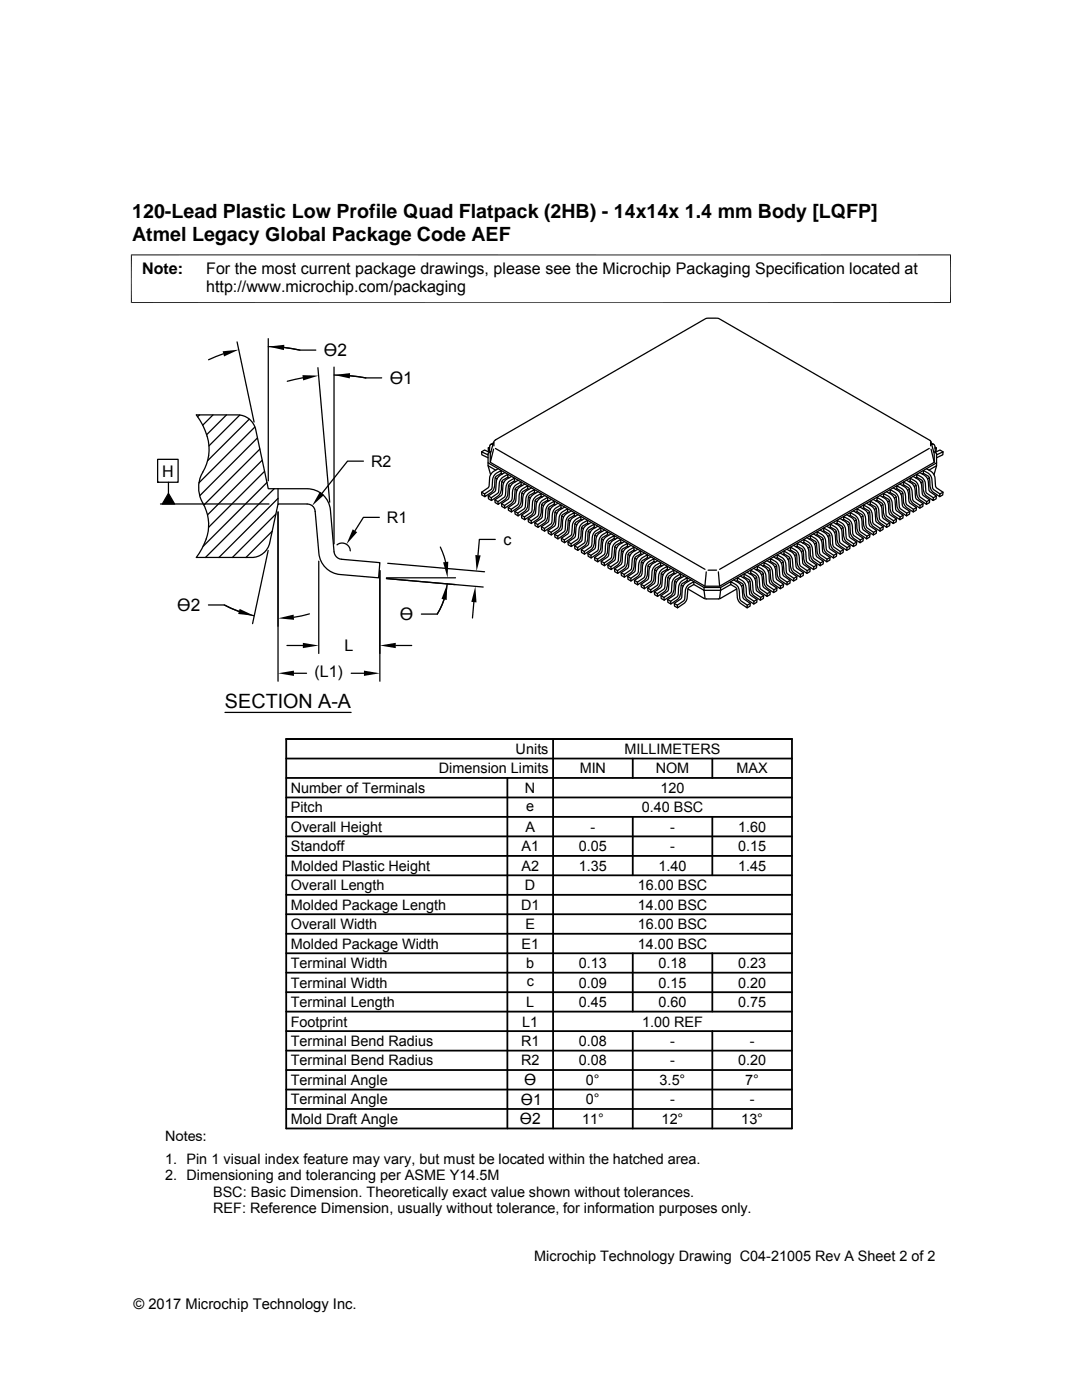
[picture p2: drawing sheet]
<svg xmlns="http://www.w3.org/2000/svg" width="216mm" height="279mm" viewBox="0 0 216 279" stroke-linecap="round" stroke-linejoin="round" font-family="sans-serif">
<g fill="none" stroke="#000" stroke-width=".25">
<path d="M44.6 70.6l-3 1.2M47.3 68.2l3.4 16M53.5 69.2a27.9 27.9 0 0 1 6.3 .7M53.5 67.6v28.3M56.7 69.3l3.1 .6h3.2M60.4 75.4l-3.1 .7M63.4 73.4l2.4 26.8M66.7 73.3v35.2M66.7 74.8l3.1 .2 3.2 .4M69.8 75l3.2 .4M73 75.4h3.2M31.5 91.7h4v4.5h-4z"/>
<path d="M31.5 96.2h.1M33.6 96.2v2.3M33.6 98.5l1.2 2.1h-2.4zM39.2 82.8h8.2a3.7 3.7 0 0 1 3.6 3l2.5 11.7h7.8a4.7 4.7 0 0 1 4.6 4.3l.8 8.3a1.65 1.65 0 0 0 1.4 1.5l7.7 .7-.3 3-7.6-.6a4.7 4.7 0 0 1-4.3-4.3l-.8-8.7a1.59 1.59 0 0 0-1.5-1.1h-5.8l-1.7 7.7a3.7 3.7 0 0 1-3.6 3h-11a9.8 9.8 0 0 0 1.9-9.4l-.2-.8a6.6 6.6 0 0 1 0-7.6 9.7 9.7 0 0 0-1-9.7zM39.8 82.8l-.4 .4M42.5 82.8l-2.1 2.1M45.2 82.8l-4 4M47.9 82.8l-6.2 6.2M49.7 83.7l-8.3 8.3M50.9 85.2l-11.2 11.2M51.4 87.4l-11.5 11.5M51.9 89.6l-11.2 11.2"/>
<path d="M52.3 91.8l-10.9 11M52.8 94.1l-11.2 11.1M53.3 96.3l-12.8 12.7M54.7 97.5l-13.7 13.8M55.5 99.5l-11.8 11.8M55.5 97.5v3.1M72.5 92h-3.2l-5.1 6.5M96.1 98.2l.6 .4M96.1 90.2l.6-.4 .9 .5M97.4 90.8l-1.3-.6v.6l1.3 .6M97.4 92.9l.5 1.8M97.4 92.4v.5l1.5 .9"/>
<path d="M97.4 99l.6 .3M97.7 89.5l-.3-.1 .1 .6 .1 .1M97.7 89.2l-.3 .2M97.9 88.7l-.2 .4-.1 1.2M97.9 88.7h.5M98 90.1l-.6 .4v1.9l43.1 24.8h3.3l43.1-24.8v-1.9l-.6-.4M98.4 88.4l-.5 .3M98.5 89.6l-.7 2.7M98.6 88.3v.7M98.7 87.9l42-24.3 .5-.1h1.8l.5 .1 42.1 24.3 .8 2.7v1.7l-42.8 24.7h-2.9l-42.9-24.7a6.6 6.6 0 0 1 .9-4.4zM98.7 99.8l.7 .3M98.8 94.7l1.2-.8v.6l-.9 .5a2.43 2.43 0 0 0-.4 1.8l-.3 1-1.6 1.3-.1-.5 1.3-.9 .2-.4a3.3 3.3 0 0 1 .6-2.6z"/>
<path d="M98.8 95.4l.4 .2M98.8 89.5l41.9 24.1M99.4 93.5a2.37 2.37 0 0 0-1.7 1.8l-.2 1.9-1.4 1v.6l.7 .3M100.1 94.5l.1 .1M100.1 95.4l1.2-.7v.5l-.9 .6a2.18 2.18 0 0 0-.3 1.7 2.6 2.6 0 0 1-2 2.4l-.1-.6 1.3-.8 .2-.4a3.1 3.1 0 0 1 .6-2.7zM100.1 96.1l.4 .2M100.7 94.3a2.31 2.31 0 0 0-1.7 1.8l-.2 1.9-1.4 1 .1 .5 .6 .4M101.3 96.4l1.4-1v.6l-1.1 .6-.1 .4a3.1 3.1 0 0 1-2.1 3.6v-.5l1.2-.8a2.92 2.92 0 0 0 .3-1.9zM101.3 95.2l.3 .2M101.5 96.9l.3 .2M102.1 95.1a2.29 2.29 0 0 0-1.7 1.8l-.2 1.8-1.5 1.1 .1 .5 .6 .3M102.6 97.2l1.4-1v.6l-1 .5-.2 .4a3.1 3.1 0 0 1-2.1 3.7v-.5l1.2-.9a2.59 2.59 0 0 0 .4-1.8z"/>
<path d="M102.7 96l.2 .1M102.8 97.6l.4 .3M103.4 95.8a2.61 2.61 0 0 0-1.8 3.2l-.3 .7-1.2 .8v.6l.6 .3M103.9 97.9l1.4-1v.6l-1 .6-.2 .4a3.1 3.1 0 0 1-2.1 3.7v-.6l1.3-.8a2.87 2.87 0 0 0 .3-1.8zM104 96.8l.2 .1M104.1 98.4l.4 .2M104.7 96.6a2.57 2.57 0 0 0-1.8 3.1l-.2 .7-1.3 .9 .1 .5 .5 .4M105.3 97.5l.2 .2M105.4 98.5l1.2-.8v.6l-.9 .5-.3 .5a3.1 3.1 0 0 1-2 3.7l-.1-.6 1.3-.8 .2-.5a3.2 3.2 0 0 1 .6-2.6zM105.5 99.2l.3 .2M106 97.4a2.62 2.62 0 0 0-1.7 3.1l-.3 .7-1.3 .9 .1 .5 .6 .4M106.6 98.3l.3 .1"/>
<path d="M106.7 99.3l1.3-.8v.6l-1 .5a2.23 2.23 0 0 0-.3 1.7l-.3 1.1-1.7 1.3-.1-.5 1.4-.9 .2-.4a3.1 3.1 0 0 1 .5-2.6zM106.8 99.9l.3 .3M107.4 98.1a2.37 2.37 0 0 0-1.7 1.8l-.2 1.9-1.4 1v.6l.6 .3M108 99.1l.2 .1M108.7 98.9a2.29 2.29 0 0 0-1.7 1.8l-.2 1.9-1.4 1v.5l.6 .4M109.3 99.8l.2 .1M110 99.7a2.29 2.29 0 0 0-1.7 1.8l-.2 1.8-1.4 1.1 .1 .5 .6 .3M174.2 99.7a2.29 2.29 0 0 1 1.8 1.8l.1 1.8 1.5 1.1-.1 .5-.6 .3M175 99.8l-.2 .1M175 99.3a2.31 2.31 0 0 1 1.7 1.7l.2 1.9 1.4 1-.1 .6a2.99 2.99 0 0 1-2-3.5l-.3-.6-.9-.6zM175.6 98.9a2.57 2.57 0 0 1 1.7 3.1l.3 .7 1.3 .9-.1 .5-.6 .4M176.3 99.1l-.2 .1"/>
<path d="M176.3 98.5a2.29 2.29 0 0 1 1.7 1.8l.1 1.7 .2 .3 1.3 .9v.5l-1.3-.8a2.74 2.74 0 0 1-.7-2.6l-.4-.7-.9-.5zM176.9 98.1a2.37 2.37 0 0 1 1.7 1.8l.2 1.9 1.4 1v.6l-.6 .3M177.5 99.9l-.4 .3M177.6 98.3l-.2 .1M177.6 97.7a2.29 2.29 0 0 1 1.7 1.8l.2 1.7 .2 .4 1.2 .8v.6a3.1 3.1 0 0 1-2.1-3.7l-.1-.4-1.1-.6zM178.2 97.4a2.22 2.22 0 0 1 1.7 1.7l.2 1.9 1.4 1.1v.5l-.6 .4M178.8 99.2l-.3 .2M178.9 97.5l-.2 .2M178.9 96.9a2.61 2.61 0 0 1 1.8 3.2l.3 .7 1.3 .8-.1 .6a3.1 3.1 0 0 1-2-3.7l-.3-.4-1-.6zM179.6 96.6a2.63 2.63 0 0 1 1.7 3.1l.3 .7 1.3 .9-.1 .5-.6 .4M180.1 98.4l-.3 .2M180.3 96.8l-.3 .1"/>
<path d="M180.3 96.2a2.29 2.29 0 0 1 1.7 1.8l.2 1.8 1.4 1.1-.1 .5a3.1 3.1 0 0 1-2-3.7l-.3-.4-.9-.5zM180.9 95.8a2.63 2.63 0 0 1 1.7 3.2l.3 .7 1.3 .8-.1 .6-.6 .3M181.5 97.6l-.4 .3M181.6 95.4a2.63 2.63 0 0 1 1.8 3.1l.3 .8 1.2 .8v.5a3.1 3.1 0 0 1-2.1-3.6l-.2-.4-1-.6zM181.6 96l-.2 .1M182.2 95.1a2.22 2.22 0 0 1 1.7 1.8l.2 1.8 1.4 1.1v.5l-.6 .3M182.8 96.9l-.4 .2M182.9 95.2l-.2 .2M182.9 94.7a2.29 2.29 0 0 1 1.7 1.7l.2 1.9 1.4 1v.6l-1.3-.9a2.82 2.82 0 0 1-.7-2.6l-.3-.6-1-.6zM183.5 94.3a2.29 2.29 0 0 1 1.7 1.8l.2 1.9 1.4 1v.5l-.6 .4M184.1 96.1l-.4 .2M184.2 94.5l-.2 .1"/>
<path d="M184.3 93.9a2.22 2.22 0 0 1 1.6 1.8l.3 1.9 1.4 1-.1 .5-1.2-.8a2.65 2.65 0 0 1-.8-2.5l-.3-.8-.9-.5zM184.8 93.5a2.37 2.37 0 0 1 1.8 1.8l.2 1.9 1.4 1-.1 .6-.6 .3M185.4 89.5l-41.8 24.1M185.4 95.4l-.3 .2M185.5 99.8l-.6 .3M185.7 88.1v.9M185.8 89.6l.6 2.7M185.8 88.4l.5 .3M185.9 88.7h.5l.1 .2 .1 1.4M186.6 89.2l.2 .2M186.6 89.5l.2-.1v.6l-.2 .1M186.8 99l-.6 .3"/>
<path d="M186.9 92.4v.5l-1.5 .9M186.9 92.9l-.5 1.8M186.9 90.8l1.3-.6-.1 .6-1.2 .6M188.2 90.2l-.6-.4-1 .5M188.2 98.2l-.6 .4M32 100.6h21.7M53.5 109.9l-3.1 14.6M54.3 106l-5.2 5.3M55.1 102.6l-8.7 8.7M55.5 102.2v33.8M63.6 112v18.4M67.2 108.7a1.63 1.63 0 0 1 1.7-.2 1.63 1.63 0 0 1 1 1.4"/>
<path d="M75.7 103.3h-3.2l-1.7 2.6M75.8 113.9v22.1M77.1 115.5l19.3 1.7M77.1 115.3h13.8M77.4 112.4l19.3 1.7M87.9 109.2l1 3M88.6 119.6l-1.3 2.9M89.2 116.5a13.5 13.5 0 0 1-2 6.1h-3.1M98.8 107.7h-3.1l-.3 3.1M100.1 100.5l.6 .4M101.4 101.3l.6 .3M102.7 102.1l.6 .3"/>
<path d="M104.1 102.8l.5 .4M105.4 103.6l.6 .3M106.7 104.4l.6 .3M107.9 100.2l1.4-.9v.5l-.9 .6a2.22 2.22 0 0 0-.4 1.7 2.59 2.59 0 0 1-2 2.4v-.6l1.2-.8a2.86 2.86 0 0 0 .4-1.9zM108 105.1l.6 .4M108.1 100.7l.4 .2M109.3 105.9l.7 .3M109.4 100.8l1.2-.8v.6l-.9 .5a2.43 2.43 0 0 0-.4 1.8l-.3 1.1-1.6 1.2-.1-.5 1.3-.9 .2-.4a3.3 3.3 0 0 1 .6-2.6zM109.4 101.5l.4 .2M110.5 101.7l1.5-.9v.5l-1 .6-.3 .4a3.1 3.1 0 0 1-2 3.7l-.1-.5 1.3-.9a2.54 2.54 0 0 0 .3-1.8zM110.6 100.6l.2 .1M110.7 106.7l.6 .3"/>
<path d="M110.7 102.2l.4 .2M111.3 100.4a2.31 2.31 0 0 0-1.7 1.8l-.1 1.9-1.5 1 .1 .6 .6 .3M112 101.3l.2 .2M112 107.4l.6 .4M112 102.3l1.3-.8v.6l-1.1 .6-.1 .4a3.1 3.1 0 0 1-2.1 3.7v-.6l1.2-.8 .2-.4a3.4 3.4 0 0 1 .6-2.7zM112.1 103l.3 .2M112.7 101.2a2.61 2.61 0 0 0-1.8 3.1l-.3 .7-1.3 .9 .1 .5 .6 .4M113.3 102.1l.2 .2M113.3 108.2l.6 .3M113.4 103.1l1.2-.8v.6l-1 .5-.2 .5a3.1 3.1 0 0 1-2.1 3.6v-.5l1.3-.9 .2-.4a3.2 3.2 0 0 1 .6-2.6zM113.4 103.8l.4 .2M114 102a2.65 2.65 0 0 0-1.8 3.1l-.3 .7-1.2 .9v.5l.6 .3"/>
<path d="M114.6 102.9l.2 .1M114.7 108.9l.6 .4M114.7 103.8l1.2-.7v.6l-1 .6-.2 .3a3.1 3.1 0 0 1-2.1 3.7v-.5l1.3-.9 .2-.4a3.1 3.1 0 0 1 .6-2.7zM114.7 104.5l.4 .3M115.3 102.7a2.22 2.22 0 0 0-1.7 1.8l-.2 1.9-1.4 1 .1 .5 .5 .4M115.9 103.7l.2 .1M116 109.7l.6 .4M116 104.6l1.2-.8v.6l-.9 .6a2.59 2.59 0 0 0-.4 1.8l-.3 1-1.6 1.3-.1-.6 1.3-.8 .2-.4a3.3 3.3 0 0 1 .6-2.7zM116.1 105.3l.3 .2M116.6 103.5a2.37 2.37 0 0 0-1.7 1.8l-.2 1.8-1.4 1.1 .1 .5 .6 .4M117.2 104.4l.3 .1M117.3 110.5l.6 .3"/>
<path d="M117.3 105.4l1.3-.8v.6l-1 .5a2.27 2.27 0 0 0-.3 1.7l-.3 1.1-1.7 1.3v-.5l1.3-.9 .2-.4a3.1 3.1 0 0 1 .5-2.6zM117.4 106.1l.4 .2M118 104.3a2.29 2.29 0 0 0-1.7 1.7l-.2 1.9-1.4 1v.6l.6 .3M118.5 106.3l1.4-.9v.5l-.9 .6a2.22 2.22 0 0 0-.4 1.7 2.59 2.59 0 0 1-2 2.4v-.5l1.2-.9a2.74 2.74 0 0 0 .4-1.8zM118.6 105.2l.2 .1M118.6 111.3l.6 .3M118.7 106.8l.4 .2M119.3 105a2.22 2.22 0 0 0-1.7 1.8l-.2 1.9-1.4 1v.6l.6 .3M119.9 105.9l.2 .2M120 112l.6 .4M120 106.9l1.2-.8v.6l-.9 .6-.3 .4a3.1 3.1 0 0 1-2 3.7l-.1-.6 1.3-.8 .2-.4a3.4 3.4 0 0 1 .6-2.7zM120 107.6l.4 .2"/>
<path d="M120.6 105.8a2.63 2.63 0 0 0-1.7 3.1l-.3 .7-1.3 .9 .1 .5 .6 .4M121.1 107.9l1.5-1v.6l-1 .5-.3 .4a3.1 3.1 0 0 1-2 3.7l-.1-.5 1.3-.9a2.7 2.7 0 0 0 .3-1.8zM121.2 106.7l.3 .1M121.3 112.8l.6 .3M121.3 108.4l.4 .2M121.9 106.6a2.63 2.63 0 0 0-1.7 3.1l-.3 .7-1.3 .9 .1 .5 .6 .3M122.6 107.5l.2 .1M122.6 113.5l.6 .4M122.6 108.4l1.3-.7v.5l-1.1 .7-.1 .3a3.1 3.1 0 0 1-2.1 3.7v-.5l1.2-.9 .2-.4a3.2 3.2 0 0 1 .6-2.7zM122.7 109.1l.3 .2M123.3 107.3a2.22 2.22 0 0 0-1.7 1.8l-.2 1.9-1.4 1v.5l.6 .4M123.9 108.2l.2 .2"/>
<path d="M123.9 114.3l.6 .3M124 109.2l1.2-.8v.6l-1 .5-.2 .5a3.1 3.1 0 0 1-2.1 3.7v-.6l1.3-.9 .2-.3a3.3 3.3 0 0 1 .6-2.7zM124 109.9l.4 .2M124.6 108.1a2.29 2.29 0 0 0-1.7 1.8l-.2 1.8-1.4 1.1v.5l.6 .4M125.2 109l.2 .1M125.3 115.1l.6 .3M125.3 110l1.2-.8v.6l-.9 .5a2.22 2.22 0 0 0-.4 1.7 2.6 2.6 0 0 1-1.9 2.4l-.1-.5 1.3-.9 .2-.4a3.1 3.1 0 0 1 .6-2.6zM125.3 110.7l.4 .2M125.9 108.8a2.57 2.57 0 0 0-1.7 3.1l-.3 .8-1.3 .8 .1 .6 .6 .3M126.5 109.8l.2 .1M126.6 115.8l.6 .4M126.6 110.7l1.2-.7v.5l-.9 .6a2.59 2.59 0 0 0-.4 1.8l-.3 1-1.6 1.3-.1-.6 1.3-.8 .2-.4a3.3 3.3 0 0 1 .6-2.7z"/>
<path d="M126.7 111.4l.3 .2M127.3 109.6a2.29 2.29 0 0 0-1.8 1.8l-.2 1.9-1.4 1 .1 .6 .6 .3M127.8 111.7l1.4-1v.6l-1 .5a2.3 2.3 0 0 0-.3 1.8l-.3 1.1-1.7 1.3v-.6l1.2-.8a2.37 2.37 0 0 0 .3-1.8zM127.8 110.5l.3 .2M127.9 116.6l.6 .3M128 112.2l.4 .2M128.6 110.4a2.29 2.29 0 0 0-1.7 1.8l-.2 1.8-1.4 1.1v.5l.6 .4M129.1 112.5l1.4-1v.6l-1 .6-.2 .3a3.1 3.1 0 0 1-2.1 3.7v-.5l1.2-.9a2.92 2.92 0 0 0 .4-1.8zM129.2 111.3l.2 .1M129.2 117.4l.6 .3M129.3 112.9l.4 .3M129.9 111.1a2.56 2.56 0 0 0-1.8 3.1l-.3 .8-1.2 .8v.6l.6 .3"/>
<path d="M130.5 112.1l.2 .1M130.6 118.1l.6 .4M130.6 113l1.2-.8v.6l-.9 .6-.3 .4a3.1 3.1 0 0 1-2 3.7l-.1-.6 1.3-.8 .2-.4a3.2 3.2 0 0 1 .6-2.7zM130.6 113.7l.4 .2M131.2 111.9a2.68 2.68 0 0 0-1.8 3.2l-.2 .6-1.3 .9 .1 .5 .6 .4M131.7 114l1.5-1v.6l-1 .5-.3 .5a3.1 3.1 0 0 1-2 3.7l-.1-.6 1.3-.8a2.62 2.62 0 0 0 .3-1.8zM131.8 112.8l.3 .2M131.9 118.9l.6 .3M132 114.5l.3 .2M132.5 112.7a2.57 2.57 0 0 0-1.7 3l-.3 .8-1.3 .9 .1 .5 .6 .4M133.2 113.6l.2 .1M133.2 119.7l.6 .3"/>
<path d="M133.2 114.6l1.3-.8v.6l-1 .5a2.28 2.28 0 0 0-.3 1.8l-.3 1.1-1.7 1.2v-.5l1.2-.9 .3-.4a3.3 3.3 0 0 1 .5-2.6zM133.3 115.3l.3 .2M133.9 113.4a2.29 2.29 0 0 0-1.7 1.8l-.2 1.9-1.4 1v.6l.6 .3M134.5 114.4l.2 .1M134.6 115.3l1.2-.7v.5l-.9 .6a2.43 2.43 0 0 0-.4 1.7l-.3 1.1-1.7 1.3v-.6l1.3-.9 .2-.3a3.3 3.3 0 0 1 .6-2.7zM134.6 116l.4 .2M135.2 114.2a2.31 2.31 0 0 0-1.7 1.8l-.2 1.9-1.4 1v.5l.6 .4M135.7 116.3l1.4-1v.6l-.9 .5a2.22 2.22 0 0 0-.4 1.8 2.59 2.59 0 0 1-1.9 2.3l-.1-.5 1.3-.9a2.59 2.59 0 0 0 .3-1.7zM135.8 115.1l.2 .2M135.9 116.8l.4 .2M136.5 115a2.22 2.22 0 0 0-1.7 1.8l-.2 1.8-1.4 1.1 .1 .5 .6 .3M137.1 115.9l.3 .1"/>
<path d="M137.2 116.8l1.3-.7v.5l-1 .6-.3 .4a3.1 3.1 0 0 1-2 3.7l-.1-.5 1.3-.9 .2-.4a3.4 3.4 0 0 1 .6-2.7zM137.3 117.5l3.2 1.9 .4 .1h2.7l3.4-2M137.9 115.7a2.29 2.29 0 0 0-1.8 1.8l-.1 1.9-1.5 1 .1 .6 .6 .3M138.5 116.6l2 1.2M140.5 117.8l.2 1.6M140.5 117.2v.6M140.9 114.1l-.2 2.9M141.3 113.8h1.7M143.3 114.1l.3 2.9M143.8 117.2l-.2 2.2M145.8 116.1a2.58 2.58 0 0 1 1.8 3.1l.3 .7 1.2 .9v.5a3.1 3.1 0 0 1-2.1-3.7l-.1-.3-1.1-.7zM145.8 116.6l-2 1.2h-3.3"/>
<path d="M146.4 115.7a2.22 2.22 0 0 1 1.7 1.8l.2 1.9 1.4 1v.6l-.6 .3M147.1 115.9l-.2 .1M147.1 115.3a2.7 2.7 0 0 1 1.8 3.2l.3 .6 1.3 .9-.1 .5a3 3 0 0 1-2-3.4l-.3-.7-1-.5zM147.7 115a2.31 2.31 0 0 1 1.7 1.8l.2 1.8 1.4 1.1v.5l-.6 .3M148.3 116.8l-.3 .2M148.5 115.1l-.3 .2M148.5 114.6a2.22 2.22 0 0 1 1.7 1.7l.2 1.9 1.4 1-.1 .6-1.2-.9a2.65 2.65 0 0 1-.8-2.5l-.3-.7-.9-.6zM149.1 114.2a2.31 2.31 0 0 1 1.7 1.8l.2 1.9 1.4 1-.1 .5-.6 .4M149.6 116l-.3 .2M149.8 114.4l-.2 .1M149.8 113.8a2.31 2.31 0 0 1 1.7 1.8l.2 1.8 1.4 1.1v.5a2.99 2.99 0 0 1-2.1-3.4l-.3-.7-.9-.5zM150.4 113.4a2.29 2.29 0 0 1 1.7 1.8l.2 1.9 1.4 1-.1 .6-.5 .3"/>
<path d="M151 115.3l-.4 .2M151 119.7l-.5 .3M151.1 113.6l-.2 .1M151.1 113a2.37 2.37 0 0 1 1.7 1.8l.2 1.7 .1 .3 1.3 .9v.6a3.1 3.1 0 0 1-2.1-3.7l-.2-.5-1-.5zM151.7 112.7a2.61 2.61 0 0 1 1.8 3.1l.3 .7 1.2 .9v.5l-.6 .4M152.3 114.5l-.4 .2M152.4 118.9l-.6 .3M152.4 112.8l-.2 .2M152.4 112.2a2.29 2.29 0 0 1 1.7 1.8l.2 1.8 .2 .3 1.2 .8v.6a3.1 3.1 0 0 1-2.1-3.7l-.2-.4-1-.6zM153 111.9a2.61 2.61 0 0 1 1.8 3.1l.3 .7 1.3 .9-.1 .5-.6 .4M153.6 113.7l-.3 .2M153.7 118.1l-.6 .4"/>
<path d="M153.8 111.5a2.29 2.29 0 0 1 1.7 1.8l.2 1.8 1.4 1.1-.1 .5a3.1 3.1 0 0 1-2-3.7l-.3-.4-.9-.5zM153.8 112.1l-.3 .1M154.4 111.1a2.62 2.62 0 0 1 1.7 3.2l.3 .7 1.3 .8-.1 .6-.6 .3M155 112.9l-.4 .3M155 117.4l-.6 .3M155.1 111.3l-.2 .1M155.1 110.7a2.68 2.68 0 0 1 1.8 3.2l.3 .7 1.2 .8-.1 .6a3.1 3.1 0 0 1-2-3.7l-.3-.5-.9-.5zM155.7 110.4a2.29 2.29 0 0 1 1.7 1.8l.2 1.8 1.4 1.1v.5l-.7 .4M156.3 112.2l-.4 .2M156.4 116.6l-.7 .3M156.4 110a2.22 2.22 0 0 1 1.7 1.7l.2 1.9 1.4 1v.6l-1.3-.9a2.76 2.76 0 0 1-.7-2.5l-.3-.7-1-.6zM156.4 110.5l-.2 .2"/>
<path d="M157 109.6a2.22 2.22 0 0 1 1.7 1.8l.2 1.9 1.4 1v.6l-.6 .3M157.6 111.4l-.4 .2M157.7 115.8l-.6 .4M157.7 109.8l-.2 .1M157.7 109.2a2.63 2.63 0 0 1 1.8 3.1l.3 .7 1.3 .9-.1 .5-1.3-.8a2.81 2.81 0 0 1-.7-2.6l-.3-.7-1-.5zM158.3 108.8a2.39 2.39 0 0 1 1.7 1.8l.2 1.9 1.4 1v.6l-.6 .3M158.9 110.7l-.3 .2M159 115.1l-.6 .3M159.1 108.4a2.29 2.29 0 0 1 1.7 1.8l.1 1.8 .2 .3 1.3 .8-.1 .6-1.2-.9a2.65 2.65 0 0 1-.8-2.5l-.3-.8-.9-.5zM159.1 109l-.3 .1M159.7 108.1a2.63 2.63 0 0 1 1.7 3.1l.3 .7 1.3 .9-.1 .5-.6 .4M160.3 109.9l-.4 .2"/>
<path d="M160.3 114.3l-.6 .3M160.4 107.7a2.39 2.39 0 0 1 1.7 1.7l.2 1.9 1.4 1.1v.5l-1.3-.9a2.61 2.61 0 0 1-.7-2.5l-.4-.7-.9-.6zM160.4 108.2l-.2 .2M161 107.3a2.22 2.22 0 0 1 1.7 1.8l.2 1.9 1.4 1v.5l-.6 .4M161.6 109.1l-.4 .2M161.6 113.5l-.5 .4M161.7 106.9a2.29 2.29 0 0 1 1.7 1.8l.2 1.7 .1 .3 1.3 .9v.5a3.1 3.1 0 0 1-2.1-3.7l-.2-.4-1-.5zM161.7 107.5l-.2 .1M162.3 106.6a2.66 2.66 0 0 1 1.8 3.1l.3 .7 1.2 .9v.5l-.6 .3M162.9 108.4l-.4 .2M163 112.8l-.6 .3M163 106.1a2.22 2.22 0 0 1 1.7 1.8l.3 1.9 1.3 1v.6a3.1 3.1 0 0 1-2-3.7l-.3-.4-1-.6z"/>
<path d="M163 106.7l-.2 .1M163.6 105.8a2.29 2.29 0 0 1 1.8 1.8l.1 1.9 1.5 1-.1 .5-.6 .4M164.2 107.6l-.3 .2M164.3 112l-.6 .4M164.4 105.4a2.61 2.61 0 0 1 1.7 3.1l.3 .7 1.3 .9-.1 .5a2.99 2.99 0 0 1-2-3.5l-.3-.6-.9-.6zM164.4 105.9l-.3 .2M165 105a2.22 2.22 0 0 1 1.7 1.8l.2 1.9 1.4 1-.1 .6-.6 .3M165.6 106.8l-.4 .2M165.6 111.3l-.6 .3M165.7 104.6a2.29 2.29 0 0 1 1.7 1.8l.2 1.9 1.4 1v.5l-1.3-.8a2.75 2.75 0 0 1-.8-2.6l-.3-.7-.9-.5zM165.7 105.2l-.2 .1M166.3 104.3a2.29 2.29 0 0 1 1.7 1.7l.2 1.9 1.4 1v.6l-.6 .3"/>
<path d="M166.9 106.1l-.4 .2M167 110.5l-.7 .3M167 103.8a2.22 2.22 0 0 1 1.7 1.8l.2 1.9 1.4 1v.6l-1.3-.9a2.76 2.76 0 0 1-.7-2.6l-.3-.6-1-.6zM167 104.4l-.2 .1M167.6 103.5a2.29 2.29 0 0 1 1.7 1.8l.2 1.8 1.4 1.1v.5l-.6 .4M168.2 105.3l-.3 .2M168.3 109.7l-.6 .4M168.3 103.1a2.58 2.58 0 0 1 1.8 3.1l.3 .7 1.3 .9-.1 .5a3.1 3.1 0 0 1-2-3.7l-.3-.4-1-.5zM168.3 103.7l-.2 .1M169 102.7a2.57 2.57 0 0 1 1.7 3.1l.3 .8 1.3 .8-.1 .5-.6 .4M169.5 104.5l-.3 .3M169.6 108.9l-.6 .4"/>
<path d="M169.7 102.3a2.37 2.37 0 0 1 1.7 1.8l.1 1.7 .2 .4 1.3 .8-.1 .5-1.2-.8a2.57 2.57 0 0 1-.8-2.5l-.3-.8-.9-.5zM169.7 102.9l-.3 .1M170.3 102a2.62 2.62 0 0 1 1.7 3.1l.3 .7 1.3 .9-.1 .5-.6 .3M170.9 103.8l-.4 .2M170.9 108.2l-.6 .3M171 102.1l-.2 .2M171 101.5a2.57 2.57 0 0 1 1.8 3.1l.3 .8 1.2 .8v.6a3.1 3.1 0 0 1-2.1-3.7l-.2-.4-1-.6zM171.6 101.2a2.57 2.57 0 0 1 1.8 3.1l.3 .7 1.2 .9v.5l-.6 .4M172.2 103l-.4 .2M172.3 107.4l-.6 .4M172.3 100.8a2.65 2.65 0 0 1 1.8 3.1l.3 .7 1.2 .9v.5l-1.3-.8a2.72 2.72 0 0 1-.7-2.6l-.3-.7-1-.6zM172.3 101.3l-.2 .2"/>
<path d="M172.9 100.4a2.29 2.29 0 0 1 1.7 1.8l.2 1.9 1.4 1v.6l-.6 .3M173.5 102.2l-.4 .2M173.6 106.7l-.6 .3M173.7 100.6l-.3 .1M173.7 100a2.22 2.22 0 0 1 1.6 1.8l.3 1.9 1.4 1-.1 .5-1.2-.8a2.65 2.65 0 0 1-.8-2.5l-.3-.8-.9-.5zM174.8 101.5l-.3 .2M174.9 105.9l-.6 .3M176.2 100.7l-.4 .2M176.2 105.1l-.6 .4M177.6 104.4l-.6 .3M178.9 103.6l-.6 .3M180.2 102.8l-.6 .4"/>
<path d="M181.5 102.1l-.6 .3M182.9 101.3l-.6 .3M184.2 100.5l-.6 .4M41.6 120.7h3.2l2.9 1.3M44.8 120.7l3.5 1.5 2.4 .7M57.3 128.8h3.1M58.7 134.4h2.5M61.7 122.5l-3.1 .7M70.1 134.4h2.5M79 128.8h3.1M94.6 120.2l-.3 3.1M134.5 120.4l.6 .4"/>
<path d="M149.7 120.4l-.6 .4M44.9 142.2h25.2"/>
</g>
<path d="M26.1 50.9h163.7M26.2 50.8v9.7M189.7 50.8v9.7M26.1 60.4h163.7" fill="none" stroke="#000" stroke-width=".2"/>
<g fill="none" stroke="#000" stroke-width=".36">
<path d="M57.1 159.2h100.9M57.1 155.3h100.9M57.1 151.4h100.9M57.1 147.5h100.9v77.7h-100.9zM101.2 155.3v69.9M110.4 147.5v77.7M126.3 151.4v3.9M142.1 151.4v3.9M57.1 166.9h100.9M57.1 163h100.9M57.1 178.6h100.9M57.1 174.7h100.9"/>
<path d="M57.1 170.8h100.9M126.3 163v11.7M142.1 163v11.7M57.1 194.1h100.9M57.1 186.4h100.9M57.1 182.5h100.9M57.1 190.2h100.9M57.1 198h100.9M126.3 190.2v11.7M142.1 190.2v11.7M57.1 201.9h100.9M57.1 205.8h100.9"/>
<path d="M57.1 217.4h100.9M57.1 213.6h100.9M57.1 209.7h100.9M126.3 205.8v19.4M142.1 205.8v19.4M57.1 221.3h100.9"/>
</g>
<g fill="#000">
<path d="M44.4 70.1l3.2-.3-2.9 1.3zM53.5 69.2l3.2-.4v1.1zM60.3 74.9l3.3 .1-3.1 .9zM66.7 74.8l3.2-.3-.1 1zM63.8 98.1l.9 .7-2.4 2.1zM33.6 98.5l1.2 2.1h-2.4zM70.4 105.6l.9 .6-2.2 2.4zM89.2 116.5l-.1 3.2-1-.2zM88.4 112.2l1.1-.1-.2 3.2zM94.8 110.8h1.1l-.8 3.2zM47.8 121.5l2.9 1.4-3.2-.4zM55.5 134.4l3.2-.6v1.1z"/>
<path d="M55.5 123.4l3.1-.7 .1 1zM60.4 128.3l3.2 .5-3.2 .5zM72.6 133.8l3.2 .6-3.2 .5zM75.8 128.8l3.2-.5v1zM94.8 117l.3 3.2-1.1-.1z"/>
</g>
<g font-size="3.9">
<text x="26.4" y="43.5">120-Lead Plastic Low Profile Quad Flatpack (2HB) - 14x14x 1.4 mm Body [LQFP]</text>
<text x="26.4" y="48">Atmel Legacy Global Package Code AEF</text>
<text x="44.9" y="141.3">SECTION A-A</text>
</g>
<g font-size="3.5">
<text x="64.6" y="71.1">ϴ2</text>
<text x="77.8" y="76.6">ϴ1</text>
<text x="35.4" y="121.9">ϴ2</text>
<text x="79.8" y="123.8">ϴ</text>
</g>
<g font-size="3.2">
<text x="28.4" y="54.6">Note:</text>
<text x="41.1" y="54.6">For the most current package drawings, please see the Microchip Packaging Specification located at</text>
<text x="41.1" y="58.3">http://www.microchip.com/packaging</text>
<text x="32.3" y="95.1">H</text>
<text x="74" y="93.2">R2</text>
<text x="77.2" y="104.4">R1</text>
<text x="100.5" y="108.8">c</text>
<text x="68.7" y="130">L</text>
<text x="62.8" y="135.2">(L1)</text>
</g>
<g font-size="3.1">
<text x="103.9" y="220.5">ϴ1</text>
<text x="104.6" y="216.6">ϴ</text>
<text x="103.7" y="224.4">ϴ2</text>
</g>
<g font-size="2.9">
<text x="87.6" y="154.3">Dimension Limits</text>
<text x="102.9" y="150.5">Units</text>
<text x="115.7" y="154.3">MIN</text>
<text x="124.6" y="150.5">MILLIMETERS</text>
<text x="130.8" y="154.3">NOM</text>
<text x="147" y="154.3">MAX</text>
<text x="58" y="158.2">Number of Terminals</text>
<text x="104.8" y="158.2">N</text>
<text x="105" y="161.8">e</text>
<text x="131.8" y="158.2">120</text>
<text x="58" y="166">Overall Height</text>
<text x="58" y="162.1">Pitch</text>
<text x="104.8" y="166">A</text>
<text x="117.8" y="166">-</text>
<text x="128" y="162.1">0.40 BSC</text>
<text x="133.7" y="166">-</text>
<text x="147.3" y="166">1.60</text>
<text x="58" y="173.8">Molded Plastic Height</text>
<text x="58" y="169.9">Standoff</text>
<text x="104.1" y="169.9">A1</text>
<text x="104.1" y="173.8">A2</text>
<text x="115.5" y="169.9">0.05</text>
<text x="115.5" y="173.8">1.35</text>
<text x="131.4" y="173.8">1.40</text>
<text x="133.7" y="169.9">-</text>
<text x="147.3" y="169.9">0.15</text>
<text x="147.3" y="173.8">1.45</text>
<text x="58" y="177.7">Overall Length</text>
<text x="104.8" y="177.7">D</text>
<text x="127.3" y="177.7">16.00 BSC</text>
<text x="58" y="181.5">Molded Package Length</text>
<text x="58" y="185.4">Overall Width</text>
<text x="104" y="181.5">D1</text>
<text x="104.8" y="185.4">E</text>
<text x="127.3" y="181.5">14.00 BSC</text>
<text x="127.3" y="185.4">16.00 BSC</text>
<text x="58" y="189.3">Molded Package Width</text>
<text x="104" y="189.3">E1</text>
<text x="127.3" y="189.3">14.00 BSC</text>
<text x="58" y="193.2">Terminal Width</text>
<text x="58" y="197.1">Terminal Width</text>
<text x="105" y="193.2">b</text>
<text x="105.1" y="196.8">c</text>
<text x="115.5" y="193.2">0.13</text>
<text x="115.5" y="197.1">0.09</text>
<text x="131.4" y="193.2">0.18</text>
<text x="131.4" y="197.1">0.15</text>
<text x="147.3" y="193.2">0.23</text>
<text x="147.3" y="197.1">0.20</text>
<text x="58" y="201">Terminal Length</text>
<text x="105" y="201">L</text>
<text x="115.5" y="201">0.45</text>
<text x="131.4" y="201">0.60</text>
<text x="147.3" y="201">0.75</text>
<text x="58" y="204.9">Footprint</text>
<text x="58" y="208.7">Terminal Bend Radius</text>
<text x="104" y="208.8">R1</text>
<text x="104.2" y="204.9">L1</text>
<text x="115.5" y="208.7">0.08</text>
<text x="128.1" y="204.9">1.00 REF</text>
<text x="133.7" y="208.7">-</text>
<text x="149.6" y="208.7">-</text>
<text x="58" y="212.6">Terminal Bend Radius</text>
<text x="104" y="212.6">R2</text>
<text x="115.5" y="212.6">0.08</text>
<text x="133.7" y="212.6">-</text>
<text x="147.3" y="212.6">0.20</text>
<text x="58" y="216.5">Terminal Angle</text>
<text x="58" y="220.4">Terminal Angle</text>
<text x="116.9" y="216.5">0°</text>
<text x="116.9" y="220.4">0°</text>
<text x="131.6" y="216.5">3.5°</text>
<text x="133.7" y="220.4">-</text>
<text x="148.7" y="216.5">7°</text>
<text x="149.6" y="220.4">-</text>
<text x="32.9" y="227.6">Notes:</text>
<text x="58" y="224.3">Mold Draft Angle</text>
<text x="116.1" y="224.3">11°</text>
<text x="132" y="224.3">12°</text>
<text x="147.9" y="224.3">13°</text>
<text x="32.9" y="232.2">1. Pin 1 visual index feature may vary, but must be located within the hatched area.</text>
<text x="32.9" y="235.5">2. Dimensioning and tolerancing per ASME Y14.5M</text>
<text x="42.5" y="238.8">BSC: Basic Dimension. Theoretically exact value shown without tolerances.</text>
<text x="42.5" y="242.2">REF: Reference Dimension, usually without tolerance, for information purposes only.</text>
<text x="106.6" y="251.7">Microchip Technology Drawing C04-21005 Rev A Sheet 2 of 2</text>
<text x="26.6" y="261.3">© 2017 Microchip Technology Inc.</text>
</g>
</svg>
